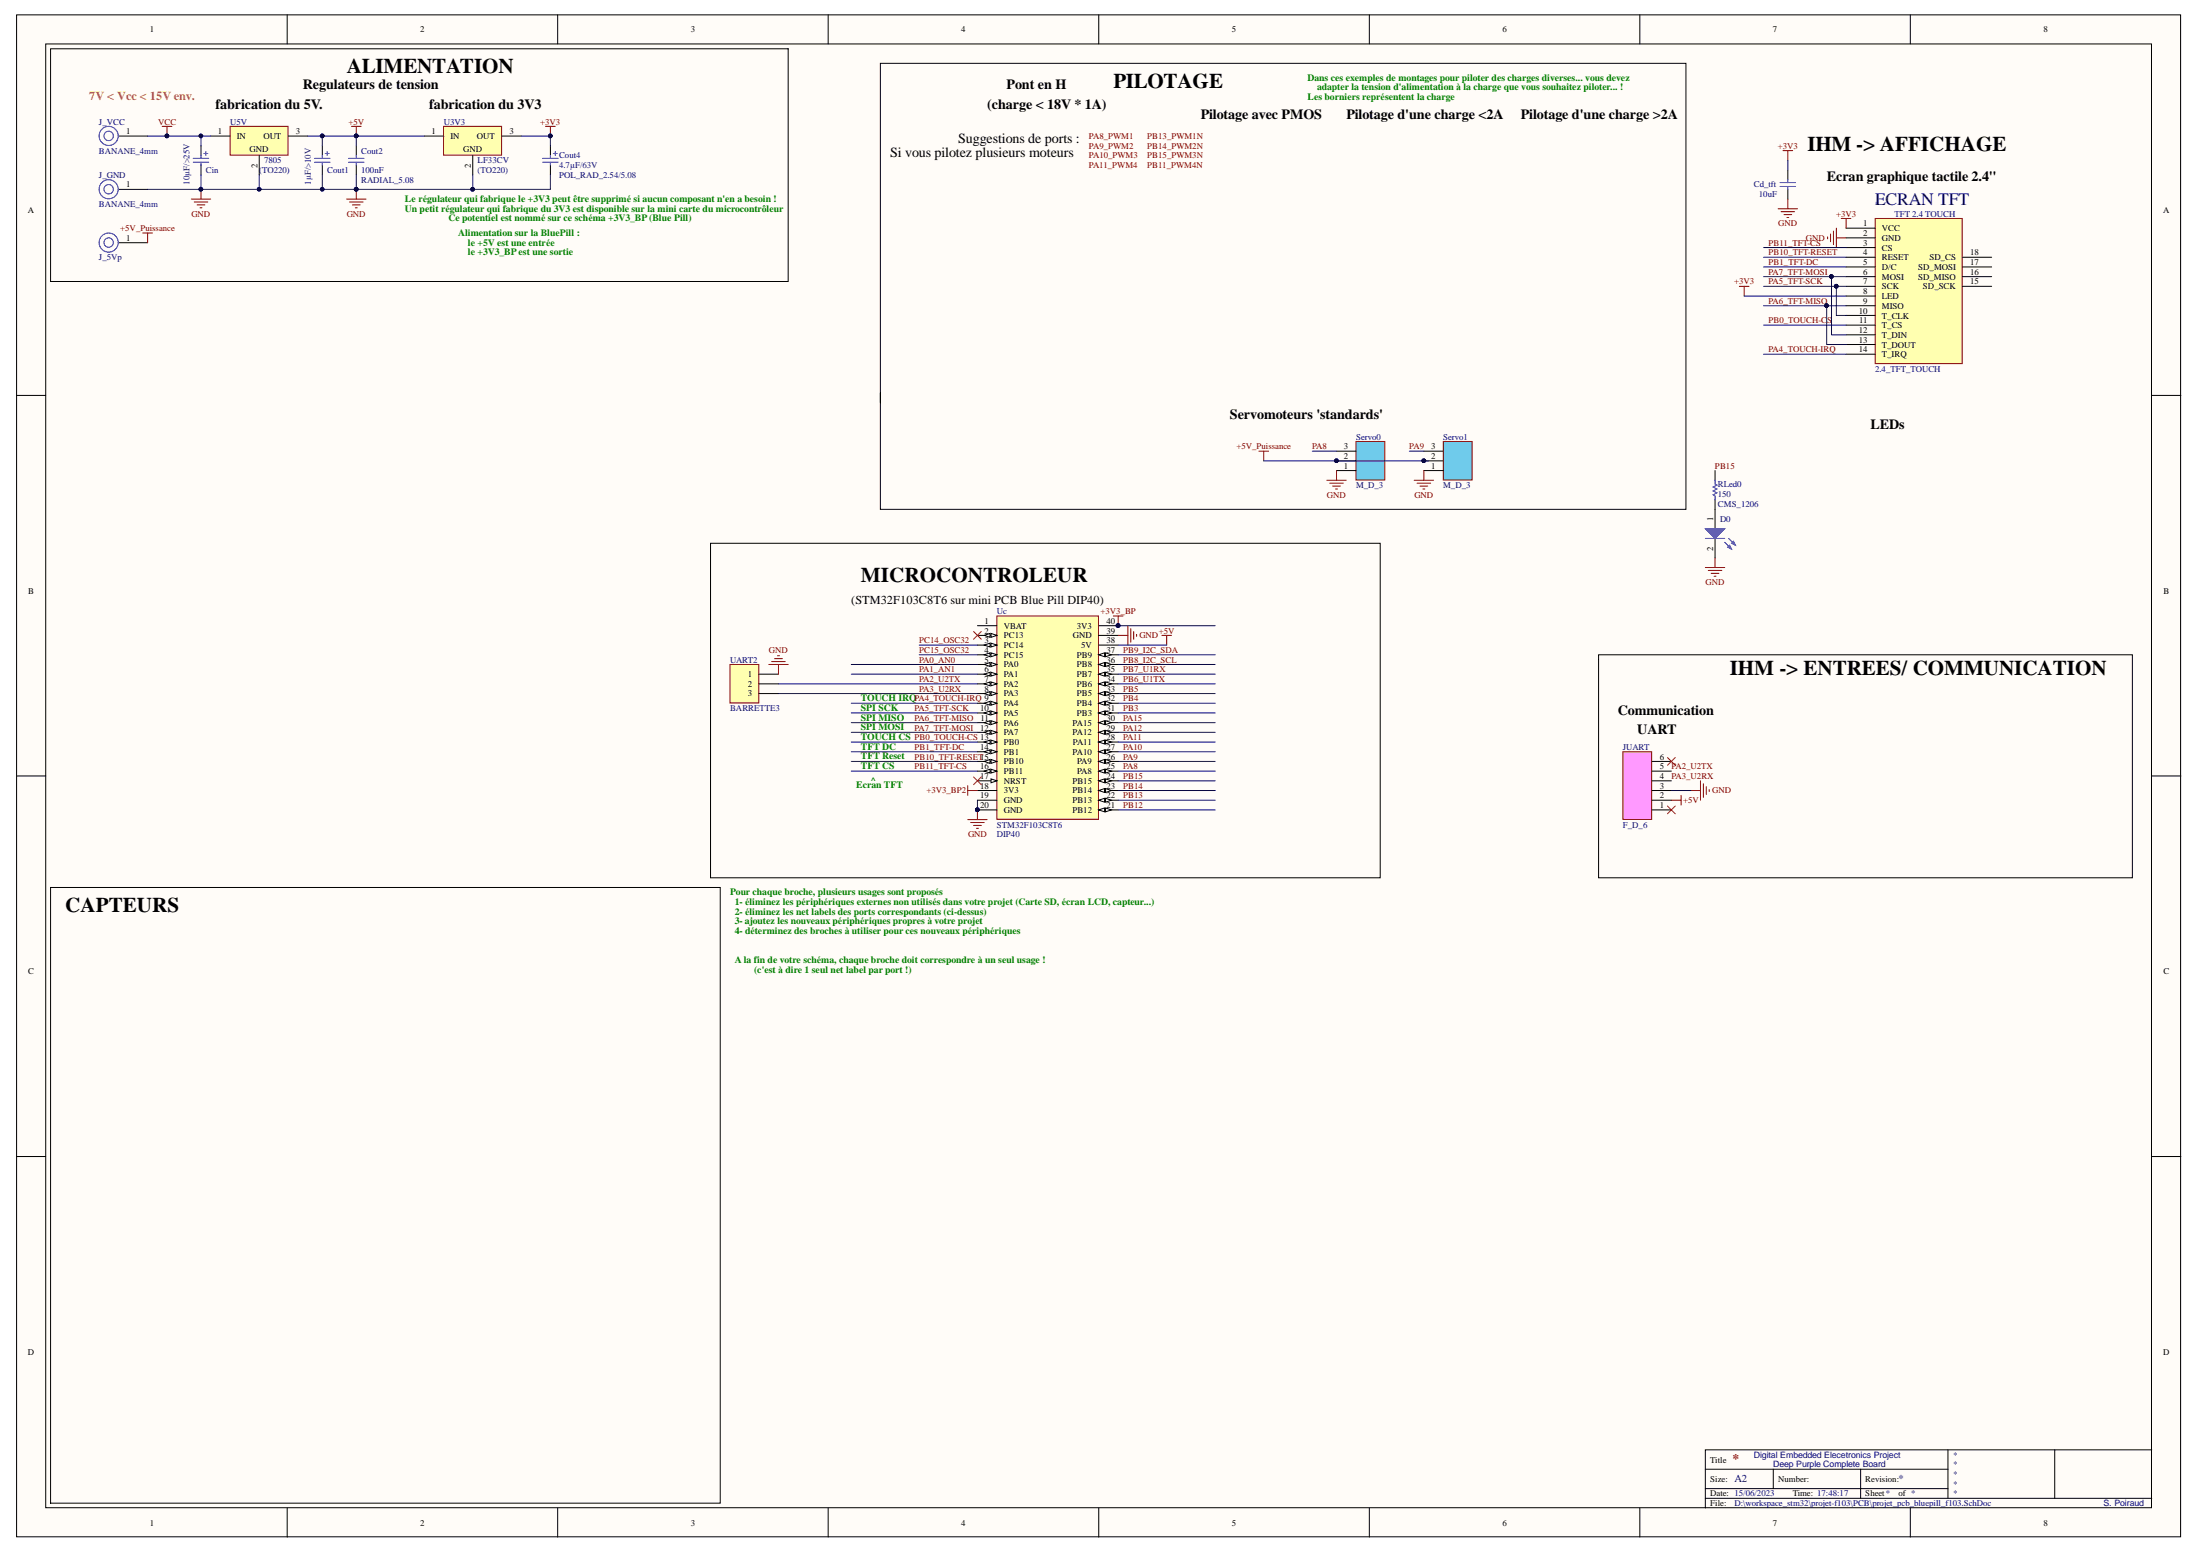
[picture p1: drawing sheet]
<svg xmlns="http://www.w3.org/2000/svg" width="297mm" height="210mm" viewBox="0 0 297 210" stroke-linecap="round" stroke-linejoin="round" font-family="sans-serif">
<g fill="#fffcf8" stroke="#000" stroke-width=".14">
<path d="M2.2 2h292.2v205.4h-292.2z"/>
<path d="M6.2 5.9h284.3v197.6h-284.3z"/>
</g>
<g fill="none" stroke="#000" stroke-width=".14">
<path d="M27.1 19.7v1.3M38.8 2v3.9M75.3 2v3.9M111.8 2v3.9M148.4 2v3.9M184.9 2v3.9M221.4 2v3.9M257.9 2v3.9M27.1 22.3v1.3M2.2 53.4h4M290.5 53.4h4M2.2 104.7h4"/>
<path d="M290.5 104.7h4M2.2 156.1h4M290.5 156.1h4M230.3 198.3h32.7M239.4 198.3v2.6M251.2 198.3v4M263 195.7v6.6M277.4 195.7h-47.1v7.9M290.5 195.7h-13.1v6.6M38.8 203.6v3.9M75.3 203.6v3.9M111.8 203.6v3.9"/>
<path d="M148.4 203.6v3.9M184.9 203.6v3.9M221.4 203.6v3.9M230.3 202.3h60.2M230.3 200.9h32.7M257.9 203.6v3.9"/>
</g>
<path d="M21.9 17.1h1.3M22.6 17.1v1.3M47.4 17.1h1.4M48.1 17.1v1.3M73.7 17.1h1.3M74.3 17.1v1.3M25.8 26.9h2.6M26.2 27.3h1.9M26.6 27.7h1.1M27 28.1h.3M27.1 25.6v1.3" fill="none" stroke="#800000" stroke-width=".14"/>
<g fill="#000080" stroke="#000080" stroke-width=".14">
<circle cx="27.1" cy="25.5" r=".24"/>
<circle cx="48.1" cy="18.3" r=".24"/>
<circle cx="22.5" cy="18.3" r=".24"/>
<circle cx="74.3" cy="18.3" r=".24"/>
</g>
<path d="M26.1 21.4h2.1M26.1 21.9h2.1M27.1 21v.4M27.1 21.9v.4M27.5 20.7h.6M27.8 20.5v.5" fill="none" stroke="#00f" stroke-width=".14"/>
<path d="M31.1 17.1h7.8v3.8h-7.8z" fill="#ffffb0" stroke="#800000" stroke-width=".14"/>
<path d="M28.4 18.4h2.7M38.9 18.4h2.7M43.5 19.7v1.3M48.1 19.7v1.3M35 21v2.6M43.5 22.3v1.3M48.1 22.3v1.3" fill="none" stroke="#000" stroke-width=".14"/>
<path d="M42.5 21.4h2.1M42.5 21.9h2.1M43.5 21v.4M43.5 21.9v.4M43.9 20.7h.5M44.2 20.5v.5M47.1 21.4h2.1M47.1 21.9h2.1M48.1 21v.4M48.1 21.9v.4" fill="none" stroke="#00f" stroke-width=".14"/>
<path d="M59.9 17.1h7.8v3.8h-7.8z" fill="#ffffb0" stroke="#800000" stroke-width=".14"/>
<path d="M16 18.4h3.9M57.3 18.4h2.6M67.8 18.4h2.6M74.3 19.7v1.3M16 25.6h3.9M63.8 21v2.6M74.3 22.3v1.3" fill="none" stroke="#000" stroke-width=".14"/>
<g fill="none" stroke="#00f" stroke-width=".14">
<path d="M73.3 21.4h2.1M73.3 21.9h2.1M74.3 21v.4M74.3 21.9v.4M74.7 20.7h.5M75 20.5v.5"/>
<circle cx="14.7" cy="18.3" r=".64"/>
<circle cx="14.7" cy="18.3" r="1.29"/>
<circle cx="14.7" cy="25.5" r=".64"/>
<circle cx="14.7" cy="25.5" r="1.29"/>
</g>
<path d="M219.1 101.5h3.9v9.1h-3.9z" fill="#f9f" stroke="#800000" stroke-width=".14"/>
<path d="M223 109.3h2.7M223 108h2.7M223 106.7h2.7M223 105.4h2.7M223 104.1h2.7M223 102.8h2.7" fill="none" stroke="#000" stroke-width=".14"/>
<path d="M134.6 83.2h13.7v27.4h-13.7z" fill="#ffffb0" stroke="#800000" stroke-width=".14"/>
<path d="M132 84.5h2.6M132 85.8h2.6M132 87.1h2.6M132 88.4h2.6M132 89.7h2.6M132 91h2.6M132 92.3h2.6M132 93.6h2.6M132 94.9h2.6M132 96.2h2.6" fill="none" stroke="#000" stroke-width=".14"/>
<path d="M133.8 96l.8 .2-.8 .3z" fill="#fffcf8"/>
<path d="M133.8 96l.8 .2-.8 .3z" fill="none" stroke="#000" stroke-width=".14"/>
<path d="M132.9 96.2l.8-.2v.5z" fill="#fffcf8"/>
<path d="M132 97.5h2.6M132.9 96.2l.8-.2v.5z" fill="none" stroke="#000" stroke-width=".14"/>
<path d="M133.8 97.3l.8 .2-.8 .3z" fill="#fffcf8"/>
<path d="M133.8 97.3l.8 .2-.8 .3z" fill="none" stroke="#000" stroke-width=".14"/>
<path d="M132.9 97.5l.8-.2v.5z" fill="#fffcf8"/>
<path d="M132 98.9h2.6M132.9 97.5l.8-.2v.5z" fill="none" stroke="#000" stroke-width=".14"/>
<path d="M133.8 98.6l.8 .3-.8 .2z" fill="#fffcf8"/>
<path d="M133.8 98.6l.8 .3-.8 .2z" fill="none" stroke="#000" stroke-width=".14"/>
<path d="M132.9 98.9l.8-.3v.5z" fill="#fffcf8"/>
<path d="M132.9 98.9l.8-.3v.5zM132 100.2h2.6" fill="none" stroke="#000" stroke-width=".14"/>
<path d="M133.8 99.9l.8 .3-.8 .2z" fill="#fffcf8"/>
<path d="M133.8 99.9l.8 .3-.8 .2z" fill="none" stroke="#000" stroke-width=".14"/>
<path d="M132.9 100.2l.8-.3v.5z" fill="#fffcf8"/>
<path d="M132 101.5h2.6M132.9 100.2l.8-.3v.5z" fill="none" stroke="#000" stroke-width=".14"/>
<path d="M133.8 101.2l.8 .3-.8 .2z" fill="#fffcf8"/>
<path d="M133.8 101.2l.8 .3-.8 .2z" fill="none" stroke="#000" stroke-width=".14"/>
<path d="M132.9 101.5l.8-.3v.5z" fill="#fffcf8"/>
<path d="M132 102.8h2.6M132.9 101.5l.8-.3v.5z" fill="none" stroke="#000" stroke-width=".14"/>
<path d="M133.8 102.5l.8 .3-.8 .2z" fill="#fffcf8"/>
<path d="M133.8 102.5l.8 .3-.8 .2z" fill="none" stroke="#000" stroke-width=".14"/>
<path d="M132.9 102.8l.8-.3v.5z" fill="#fffcf8"/>
<path d="M132 104.1h2.6M132.9 102.8l.8-.3v.5z" fill="none" stroke="#000" stroke-width=".14"/>
<path d="M133.8 103.8l.8 .3-.8 .3z" fill="#fffcf8"/>
<path d="M133.8 103.8l.8 .3-.8 .3z" fill="none" stroke="#000" stroke-width=".14"/>
<path d="M132.9 104.1l.8-.3v.6z" fill="#fffcf8"/>
<path d="M132 105.4h2.6M132.9 104.1l.8-.3v.6z" fill="none" stroke="#000" stroke-width=".14"/>
<path d="M133.8 105.1l.8 .3-.8 .3z" fill="#fffcf8"/>
<path d="M132 106.7h2.6M132 108h2.6M132 109.3h2.6M133.8 105.1l.8 .3-.8 .3zM148.4 109.3h2.6" fill="none" stroke="#000" stroke-width=".14"/>
<circle cx="132" cy="109.3" r=".24" fill="#000080" stroke="#000080" stroke-width=".14"/>
<path d="M148.4 109.3l.7-.2v.5z" fill="#fffcf8"/>
<path d="M148.4 109.3l.7-.2v.5z" fill="none" stroke="#000" stroke-width=".14"/>
<path d="M149.3 109.1l.8 .2-.8 .3z" fill="#fffcf8"/>
<path d="M148.4 108h2.6M149.3 109.1l.8 .2-.8 .3z" fill="none" stroke="#000" stroke-width=".14"/>
<path d="M148.4 108l.7-.2v.5z" fill="#fffcf8"/>
<path d="M148.4 108l.7-.2v.5z" fill="none" stroke="#000" stroke-width=".14"/>
<path d="M149.3 107.8l.8 .2-.8 .3z" fill="#fffcf8"/>
<path d="M148.4 106.7h2.6M149.3 107.8l.8 .2-.8 .3z" fill="none" stroke="#000" stroke-width=".14"/>
<path d="M148.4 106.7l.7-.3v.6z" fill="#fffcf8"/>
<path d="M148.4 106.7l.7-.3v.6z" fill="none" stroke="#000" stroke-width=".14"/>
<path d="M149.3 106.4l.8 .3-.8 .3z" fill="#fffcf8"/>
<path d="M148.4 105.4h2.6M149.3 106.4l.8 .3-.8 .3z" fill="none" stroke="#000" stroke-width=".14"/>
<path d="M148.4 105.4l.7-.3v.6z" fill="#fffcf8"/>
<path d="M148.4 105.4l.7-.3v.6z" fill="none" stroke="#000" stroke-width=".14"/>
<path d="M149.3 105.1l.8 .3-.8 .3z" fill="#fffcf8"/>
<path d="M148.4 104.1h2.6M149.3 105.1l.8 .3-.8 .3z" fill="none" stroke="#000" stroke-width=".14"/>
<path d="M148.4 104.1l.7-.3v.6z" fill="#fffcf8"/>
<path d="M148.4 104.1l.7-.3v.6z" fill="none" stroke="#000" stroke-width=".14"/>
<path d="M149.3 103.8l.8 .3-.8 .3z" fill="#fffcf8"/>
<path d="M148.4 102.8h2.6M149.3 103.8l.8 .3-.8 .3z" fill="none" stroke="#000" stroke-width=".14"/>
<path d="M148.4 102.8l.7-.3v.5z" fill="#fffcf8"/>
<path d="M148.4 102.8l.7-.3v.5z" fill="none" stroke="#000" stroke-width=".14"/>
<path d="M149.3 102.5l.8 .3-.8 .2z" fill="#fffcf8"/>
<path d="M148.4 101.5h2.6M149.3 102.5l.8 .3-.8 .2z" fill="none" stroke="#000" stroke-width=".14"/>
<path d="M148.4 101.5l.7-.3v.5z" fill="#fffcf8"/>
<path d="M148.4 101.5l.7-.3v.5z" fill="none" stroke="#000" stroke-width=".14"/>
<path d="M149.3 101.2l.8 .3-.8 .2z" fill="#fffcf8"/>
<path d="M148.4 100.2h2.6M149.3 101.2l.8 .3-.8 .2z" fill="none" stroke="#000" stroke-width=".14"/>
<path d="M148.4 100.2l.7-.3v.5z" fill="#fffcf8"/>
<path d="M148.4 100.2l.7-.3v.5z" fill="none" stroke="#000" stroke-width=".14"/>
<path d="M149.3 99.9l.8 .3-.8 .2z" fill="#fffcf8"/>
<path d="M148.4 98.9h2.6M149.3 99.9l.8 .3-.8 .2z" fill="none" stroke="#000" stroke-width=".14"/>
<path d="M148.4 98.9l.7-.3v.5z" fill="#fffcf8"/>
<path d="M148.4 98.9l.7-.3v.5z" fill="none" stroke="#000" stroke-width=".14"/>
<path d="M149.3 98.6l.8 .3-.8 .2z" fill="#fffcf8"/>
<path d="M148.4 97.5h2.6M149.3 98.6l.8 .3-.8 .2z" fill="none" stroke="#000" stroke-width=".14"/>
<path d="M148.4 97.5l.7-.2v.5z" fill="#fffcf8"/>
<path d="M148.4 97.5l.7-.2v.5z" fill="none" stroke="#000" stroke-width=".14"/>
<path d="M149.3 97.3l.8 .2-.8 .3z" fill="#fffcf8"/>
<path d="M148.4 96.2h2.6M149.3 97.3l.8 .2-.8 .3z" fill="none" stroke="#000" stroke-width=".14"/>
<path d="M148.4 96.2l.7-.2v.5z" fill="#fffcf8"/>
<path d="M148.4 96.2l.7-.2v.5z" fill="none" stroke="#000" stroke-width=".14"/>
<path d="M149.3 96l.8 .2-.8 .3z" fill="#fffcf8"/>
<path d="M148.4 94.9h2.6M149.3 96l.8 .2-.8 .3z" fill="none" stroke="#000" stroke-width=".14"/>
<path d="M148.4 94.9l.7-.2v.5z" fill="#fffcf8"/>
<path d="M148.4 94.9l.7-.2v.5z" fill="none" stroke="#000" stroke-width=".14"/>
<path d="M149.3 94.7l.8 .2-.8 .3z" fill="#fffcf8"/>
<path d="M148.4 93.6h2.6M149.3 94.7l.8 .2-.8 .3z" fill="none" stroke="#000" stroke-width=".14"/>
<path d="M148.4 93.6l.7-.2v.5z" fill="#fffcf8"/>
<path d="M148.4 93.6l.7-.2v.5z" fill="none" stroke="#000" stroke-width=".14"/>
<path d="M149.3 93.4l.8 .2-.8 .3z" fill="#fffcf8"/>
<path d="M148.4 92.3h2.6M149.3 93.4l.8 .2-.8 .3z" fill="none" stroke="#000" stroke-width=".14"/>
<path d="M148.4 92.3l.7-.2v.5z" fill="#fffcf8"/>
<path d="M148.4 92.3l.7-.2v.5z" fill="none" stroke="#000" stroke-width=".14"/>
<path d="M149.3 92.1l.8 .2-.8 .3z" fill="#fffcf8"/>
<path d="M148.4 91h2.6M149.3 92.1l.8 .2-.8 .3z" fill="none" stroke="#000" stroke-width=".14"/>
<path d="M148.4 91l.7-.3v.6z" fill="#fffcf8"/>
<path d="M148.4 91l.7-.3v.6z" fill="none" stroke="#000" stroke-width=".14"/>
<path d="M149.3 90.7l.8 .3-.8 .3z" fill="#fffcf8"/>
<path d="M148.4 89.7h2.6M149.3 90.7l.8 .3-.8 .3z" fill="none" stroke="#000" stroke-width=".14"/>
<path d="M148.4 89.7l.7-.3v.6z" fill="#fffcf8"/>
<path d="M148.4 89.7l.7-.3v.6z" fill="none" stroke="#000" stroke-width=".14"/>
<path d="M149.3 89.4l.8 .3-.8 .3z" fill="#fffcf8"/>
<path d="M148.4 88.4h2.6M149.3 89.4l.8 .3-.8 .3z" fill="none" stroke="#000" stroke-width=".14"/>
<path d="M148.4 88.4l.7-.3v.5z" fill="#fffcf8"/>
<path d="M148.4 88.4l.7-.3v.5z" fill="none" stroke="#000" stroke-width=".14"/>
<path d="M149.3 88.1l.8 .3-.8 .2z" fill="#fffcf8"/>
<path d="M241.4 22.9v1.4M241.4 25.6v1.3M148.4 87.1h2.6M148.4 85.8h2.6M148.4 84.5h2.6M149.3 88.1l.8 .3-.8 .2z" fill="none" stroke="#000" stroke-width=".14"/>
<g fill="#000080" stroke="#000080" stroke-width=".14">
<circle cx="151" cy="84.4" r=".24"/>
<circle cx="132" cy="109.3" r=".24"/>
</g>
<g fill="none" stroke="#800000" stroke-width=".14">
<path d="M240.1 28.2h2.6M240.5 28.6h1.8M240.9 29h1M241.3 29.4h.2M241.4 26.9v1.3M151 85.8h1.3M152.3 84.5v2.6M152.7 84.9v1.8M153.1 85.2v1.1M153.5 85.6v.3M130.7 110.6h2.6M131.1 111h1.8"/>
<path d="M131.4 111.4h1.1M131.8 111.8h.3M132 109.3v1.3"/>
</g>
<path d="M240.3 25.2h2.1M240.3 24.6h2.1M241.4 24.3v.3M241.4 25.2v.4" fill="none" stroke="#00f" stroke-width=".14"/>
<path d="M253.2 29.5h11.7v19.6h-11.7z" fill="#ffffb0" stroke="#800000" stroke-width=".14"/>
<g fill="none" stroke="#000" stroke-width=".14">
<path d="M6.8 6.6h99.6v31.4h-99.6zM249.3 30.8h3.9M249.3 32.1h3.9M249.3 33.4h3.9M249.3 34.7h3.9M249.3 36h3.9M249.3 37.3h3.9M249.3 38.7h3.9M249.3 40h3.9M265 34.7h3.9M265 36h3.9M265 37.3h3.9"/>
<path d="M265 38.7h3.9M118.9 53v15.8h108.7v-60.2h-108.7v45.8M249.3 41.3h3.9M249.3 42.6h3.9M249.3 43.9h3.9M249.3 45.2h3.9M249.3 46.5h3.9M249.3 47.8h3.9M95.9 73.3h90.5v45.2h-90.5zM215.8 88.4h72.1v30.1h-72.1zM6.8 119.8h90.4v83.1h-90.4z"/>
</g>
<g fill="none" stroke="#800000" stroke-width=".14">
<path d="M46.8 26.9h2.6M47.2 27.3h1.8M47.6 27.7h1M48 28.1h.2M48.1 25.6v1.3M234.8 38.7h1.3M235.5 38.7v1.3M240.7 20.3h1.3M241.4 20.3v1.3M246.8 32v.2M247.2 31.6v1M247.5 31.2v1.8"/>
<path d="M247.9 30.8v2.6M247.9 32.1h1.4M248.6 29.5h1.3M249.3 29.5v1.3M156.9 85.8h1.3M157.5 85.8v1.3M225.7 108h1.3M227 107.4v1.3M228.3 106.7h1.3M229.6 105.4v2.6M230 105.8v1.8M230.4 106.2v1"/>
<path d="M230.8 106.6v.2"/>
</g>
<path d="M131.4 85.2l1.1 1.1M132.5 85.2l-1.1 1.1M131.4 104.9l1.1 1M132.5 104.9l-1.1 1M225.1 108.8l1.1 1.1M225.1 102.3l1.1 1M226.2 108.8l-1.1 1.1M226.2 102.3l-1.1 1" fill="none" stroke="#f00" stroke-width=".14"/>
<circle cx="48.1" cy="25.5" r=".24" fill="#000080" stroke="#000080" stroke-width=".14"/>
<path d="M183.1 59.6h3.9v5.2h-3.9z" fill="#6cf" stroke="#800000" stroke-width=".14"/>
<path d="M180.5 63.5h2.6M180.5 62.2h2.6M180.5 60.9h2.6M231.6 68.8v2.6M231.6 72.7v2.6" fill="none" stroke="#000" stroke-width=".14"/>
<circle cx="180.4" cy="62.2" r=".24" fill="#000080" stroke="#000080" stroke-width=".14"/>
<path d="M179.1 64.8h2.7M179.5 65.2h1.9M179.9 65.6h1.1M180.3 66h.3M180.5 63.5v1.3M230.3 76.6h2.6M230.6 77h1.9M231 77.4h1.1M231.4 77.8h.3M231.6 75.3v1.3M130.7 106.1v1.3M130.7 106.7h1.3" fill="none" stroke="#800000" stroke-width=".14"/>
<path d="M230.3 71.4h2.6l-1.3 1.3z" fill="#00f"/>
<path d="M230.3 71.4h2.6l-1.3 1.3zM232.9 73.2l.9 .9M233.4 72.7l.9 .9" fill="none" stroke="#00f" stroke-width=".14"/>
<path d="M233.3 73.9l.2-.3 .3 .5z" fill="#00f"/>
<path d="M233.3 73.9l.2-.3 .3 .5z" fill="none" stroke="#00f" stroke-width=".14"/>
<path d="M233.8 73.3l.3-.2 .2 .5z" fill="#00f"/>
<path d="M230.3 72.7h2.6M231.6 64.8v.6l.2 .1-.5 .2 .5 .3-.5 .3 .5 .2-.5 .3 .3 .1v.5M233.8 73.3l.3-.2 .2 .5z" fill="none" stroke="#00f" stroke-width=".14"/>
<path d="M231.6 63.5v1.3M231.6 67.4v1.4" fill="none" stroke="#000" stroke-width=".14"/>
<path d="M98.6 89.7h3.8v5.2h-3.8z" fill="#ffffb0" stroke="#800000" stroke-width=".14"/>
<path d="M16 32.8h3.9M102.5 91h2.6M102.5 92.3h2.6M102.5 93.6h2.6" fill="none" stroke="#000" stroke-width=".14"/>
<path d="M19.3 31.5h1.3M19.9 31.5v1.3M170 60.9h1.3M170.6 60.9v1.3M103.8 89.7h2.6M104.2 89.3h1.8M104.6 88.9h1M105 88.5h.2M105.1 89.7v1.3" fill="none" stroke="#800000" stroke-width=".14"/>
<g fill="none" stroke="#00f" stroke-width=".14">
<circle cx="14.7" cy="32.7" r=".64"/>
<circle cx="14.7" cy="32.7" r="1.29"/>
</g>
<path d="M194.9 59.6h3.9v5.2h-3.9z" fill="#6cf" stroke="#800000" stroke-width=".14"/>
<path d="M192.2 63.5h2.7M192.2 62.2h2.7M192.2 60.9h2.7" fill="none" stroke="#000" stroke-width=".14"/>
<g fill="#000080" stroke="#000080" stroke-width=".14">
<circle cx="192.2" cy="62.2" r=".24"/>
<circle cx="151" cy="84.4" r=".24"/>
<circle cx="27.1" cy="18.3" r=".24"/>
<circle cx="27.1" cy="25.5" r=".24"/>
<circle cx="35" cy="25.5" r=".24"/>
<circle cx="43.5" cy="25.5" r=".24"/>
<circle cx="22.5" cy="18.3" r=".24"/>
<circle cx="48.1" cy="18.3" r=".24"/>
<circle cx="74.3" cy="18.3" r=".24"/>
<circle cx="43.5" cy="18.3" r=".24"/>
<circle cx="132" cy="109.3" r=".24"/>
<circle cx="247.9" cy="38.6" r=".24"/>
<circle cx="247.3" cy="37.3" r=".24"/>
<circle cx="246.6" cy="41.3" r=".24"/>
<circle cx="48.1" cy="25.5" r=".24"/>
<circle cx="63.8" cy="25.5" r=".24"/>
<circle cx="180.4" cy="62.2" r=".24"/>
</g>
<path d="M190.9 64.8h2.7M191.3 65.2h1.9M191.7 65.6h1.1M192.1 66h.3M192.2 63.5v1.3M150.3 83.2h1.3M151 83.2v1.3" fill="none" stroke="#800000" stroke-width=".14"/>
<g fill="none" stroke="#000080" stroke-width=".14">
<path d="M19.9 18.4h8.5M27.1 18.4v1.3M41.6 18.4h15.7M43.5 18.4v1.3M48.1 18.4v1.3M70.4 18.4h3.9v1.3M19.9 25.6h28.2M27.1 23.6v2M35 23.6v2M43.5 23.6v2M48.1 23.6v2M48.1 25.6h15.7"/>
<path d="M63.8 23.6v2M74.3 23.6v2h-10.5M235.5 40h13.8M238.1 33.4h11.2M238.1 34.7h11.2M238.1 36h11.2M238.1 37.3h11.2M238.1 38.7h11.2M241.4 21.6v1.3M247.3 37.3v7.9h2M247.9 38.7v3.9h1.4M238.1 41.3h11.2"/>
<path d="M238.1 43.9h11.2M238.1 47.8h11.2M246.6 41.3v5.2h2.7M170.6 62.2h22.3M177.2 60.9h3.3M190.3 60.9h1.9M105.1 92.3h26.9M105.1 93.6h26.9M114.9 97.5h17.1M114.9 89.7h17.1M114.9 96.2h17.1M114.9 91h17.1"/>
<path d="M114.9 98.9h17.1M114.9 94.9h17.1M124.1 87.1h7.9M124.1 88.4h7.9M151 87.1h6.5M151 88.4h13.1M151 97.5h13.1M151 89.7h13.1M151 96.2h13.1M151 91h13.1M151 92.3h13.1M151 98.9h13.1"/>
<path d="M151 93.6h13.1M151 94.9h13.1M151 84.5h13.1M114.9 100.2h17.1M114.9 101.5h17.1M114.9 102.8h17.1M114.9 104.1h17.1M132 108v1.3M151 100.2h13.1M151 101.5h13.1M151 102.8h13.1M151 104.1h13.1"/>
<path d="M151 105.4h13.1M151 106.7h13.1M151 108h13.1M151 109.3h13.1M225.7 106.7h2.6"/>
</g>
<g font-size="2.8">
<text x="46.8" y="9.9">ALIMENTATION</text>
<text x="150.3" y="11.9">PILOTAGE</text>
<text x="244" y="20.4">IHM -&gt; AFFICHAGE</text>
<text x="116.2" y="78.6">MICROCONTROLEUR</text>
<text x="233.5" y="91.1">IHM -&gt; ENTREES/ COMMUNICATION</text>
<text x="8.8" y="123.1">CAPTEURS</text>
</g>
<text font-size="2.4" fill="#000080" x="253.2" y="27.7">ECRAN TFT</text>
<g font-size="1.9">
<text x="29.1" y="14.7">fabrication du 5V.</text>
<text x="40.9" y="12.1">Regulateurs de tension</text>
<text x="57.9" y="14.7">fabrication du 3V3</text>
<text x="133.3" y="14.7">(charge &lt; 18V * 1A)</text>
<text x="135.9" y="12.1">Pont en H</text>
<text x="162.1" y="16">Pilotage avec PMOS</text>
<text x="181.8" y="16">Pilotage d'une charge &lt;2A</text>
<text x="205.3" y="16">Pilotage d'une charge &gt;2A</text>
<text x="120.2" y="21.2">Si vous pilotez plusieurs moteurs</text>
<text x="129.4" y="19.3">Suggestions de ports :</text>
<text x="246.7" y="24.5">Ecran graphique tactile 2.4&quot;</text>
<text x="166.1" y="56.6">Servomoteurs 'standards'</text>
<text x="252.5" y="57.9">LEDs</text>
<text x="218.4" y="96.5">Communication</text>
<text x="221.1" y="99.1">UART</text>
</g>
<text font-size="1.8" fill="#800000" x="233.9" y="197.4">*</text>
<text font-size="1.6" fill="#fd8300" x="12.1" y="13.4">7V &lt; Vcc &lt; 15V env.</text>
<text font-size="1.6" x="114.9" y="81.5">(STM32F103C8T6 sur mini PCB Blue Pill DIP40)</text>
<g font-size="1.4" fill="#000080">
<text x="234.2" y="200.1">A2</text>
<text x="256.3" y="200.1">*</text>
</g>
<g font-size="1.3" fill="#008000">
<text x="176.5" y="10.9">Dans ces exemples de montages pour piloter des charges diverses... vous devez</text>
<text x="176.5" y="13.5">Les borniers représentent la charge</text>
<text x="177.9" y="12.2">adapter la tension d'alimentation à la charge que vous souhaitez piloter... !</text>
<text x="54.7" y="27.2">Le régulateur qui fabrique le +3V3 peut être supprimé si aucun composant n'en a besoin !</text>
<text x="54.7" y="28.6">Un petit régulateur qui fabrique du 3V3 est disponible sur la mini carte du microcontrôleur</text>
<text x="60.6" y="29.9">Ce potentiel est nommé sur ce schéma +3V3_BP (Blue Pill)</text>
<text x="61.9" y="31.8">Alimentation sur la BluePill :</text>
<text x="63.2" y="34.5">le +3V3_BP est une sortie</text>
<text x="63.2" y="33.2">le +5V est une entrée</text>
<text x="116.2" y="96">SPI SCK</text>
<text x="116.2" y="94.6">TOUCH IRQPA4_TOUCH-IRQ 9</text>
<text x="116.2" y="97.3">SPI MISO</text>
<text x="116.2" y="98.6">SPI MOSI</text>
<text x="116.2" y="99.9">TOUCH CS PB0_TOUCH-CS 13</text>
<text x="116.2" y="101.2">TFT DC</text>
<text x="115.6" y="106.4">Ecran TFT</text>
<text x="116.2" y="102.5">TFT Reset</text>
<text x="116.2" y="103.8">TFT CS</text>
<text x="117.6" y="105.8">^</text>
<text x="98.6" y="120.8">Pour chaque broche, plusieurs usages sont proposés</text>
<text x="99.2" y="122.1">1- éliminez les périphériques externes non utilisés dans votre projet (Carte SD, écran LCD, capteur...)</text>
<text x="99.2" y="123.4">2- éliminez les net labels des ports correspondants (ci-dessus)</text>
<text x="99.2" y="124.8">3- ajoutez les nouveaux périphériques propres à votre projet</text>
<text x="99.2" y="126.1">4- déterminez des broches à utiliser pour ces nouveaux périphériques</text>
<text x="99.2" y="130">A la fin de votre schéma, chaque broche doit correspondre à un seul usage !</text>
<text x="101.8" y="131.3">(c'est à dire 1 seul net label par port !)</text>
</g>
<g font-size="1.2">
<text x="20.2" y="4.4">1</text>
<text x="56.7" y="4.4">2</text>
<text x="93.3" y="4.4">3</text>
<text x="129.8" y="4.4">4</text>
<text x="166.3" y="4.4">5</text>
<text x="202.8" y="4.4">6</text>
<text x="239.4" y="4.4">7</text>
<text x="275.9" y="4.4">8</text>
<text x="17" y="18.1">1</text>
<text x="29.4" y="18.1">1</text>
<text x="32" y="18.8">IN</text>
<text x="33.7" y="20.5">GND</text>
<text x="34.8" y="22.6" transform="rotate(-90 34.8 22.6)">2</text>
<text x="35.6" y="18.8">OUT</text>
<text x="40" y="18.1">3</text>
<text x="58.3" y="18.1">1</text>
<text x="60.8" y="18.8">IN</text>
<text x="62.5" y="20.5">GND</text>
<text x="63.6" y="22.6" transform="rotate(-90 63.6 22.6)">2</text>
<text x="64.4" y="18.8">OUT</text>
<text x="68.8" y="18.1">3</text>
<text x="3.8" y="28.8">A</text>
<text x="17" y="25.3">1</text>
<text x="292.1" y="28.8">A</text>
<text x="17" y="32.5">1</text>
<text x="251.6" y="30.5">1</text>
<text x="251.6" y="31.8">2</text>
<text x="251.6" y="33.2">3</text>
<text x="251.6" y="34.5">4</text>
<text x="251.6" y="35.8">5</text>
<text x="254.1" y="31.2">VCC</text>
<text x="254.1" y="32.5">GND</text>
<text x="254.1" y="33.8">CS</text>
<text x="254.1" y="35.1">RESET</text>
<text x="260.5" y="35.1">SD_CS</text>
<text x="266" y="34.5">18</text>
<text x="266" y="35.8">17</text>
<text x="251.6" y="37.1">6</text>
<text x="251.6" y="38.4">7</text>
<text x="251.6" y="39.7">8</text>
<text x="251.6" y="41">9</text>
<text x="254.1" y="36.4">D/C</text>
<text x="254.1" y="37.8">MOSI</text>
<text x="254.1" y="39.1">SCK</text>
<text x="254.1" y="40.4">LED</text>
<text x="254.1" y="41.7">MISO</text>
<text x="259" y="36.4">SD_MOSI</text>
<text x="259" y="37.8">SD_MISO</text>
<text x="259.6" y="39.1">SD_SCK</text>
<text x="266" y="37.1">16</text>
<text x="266" y="38.4">15</text>
<text x="251" y="42.3">10</text>
<text x="251" y="44.9">12</text>
<text x="251" y="46.2">13</text>
<text x="251" y="47.6">14</text>
<text x="251" y="43.6">11</text>
<text x="254.1" y="43">T_CLK</text>
<text x="254.1" y="44.3">T_CS</text>
<text x="254.1" y="45.6">T_DIN</text>
<text x="254.1" y="46.9">T_DOUT</text>
<text x="254.1" y="48.2">T_IRQ</text>
<text x="181.4" y="63.3">1</text>
<text x="181.4" y="62">2</text>
<text x="181.4" y="60.6">3</text>
<text x="193.2" y="63.3">1</text>
<text x="193.2" y="62">2</text>
<text x="193.2" y="60.6">3</text>
<text x="231.3" y="70.3" transform="rotate(-90 231.3 70.3)">1</text>
<text x="231.3" y="74.3" transform="rotate(-90 231.3 74.3)">2</text>
<text x="3.8" y="80.1">B</text>
<text x="292.1" y="80.1">B</text>
<text x="132.9" y="84.2">1</text>
<text x="132.9" y="85.5">2</text>
<text x="132.9" y="86.8">3</text>
<text x="132.9" y="88.1">4</text>
<text x="132.9" y="89.4">5</text>
<text x="135.5" y="84.8">VBAT</text>
<text x="135.5" y="86.2">PC13</text>
<text x="135.5" y="87.5">PC14</text>
<text x="135.5" y="88.8">PC15</text>
<text x="144.9" y="86.2">GND</text>
<text x="145.4" y="88.8">PB9</text>
<text x="145.4" y="84.8">3V3</text>
<text x="146" y="87.5">5V</text>
<text x="149.4" y="89.4">36</text>
<text x="149.4" y="88.1">37</text>
<text x="149.4" y="86.8">38</text>
<text x="149.4" y="85.5">39</text>
<text x="149.4" y="84.2">40</text>
<text x="101" y="91.4">1</text>
<text x="101" y="92.7">2</text>
<text x="101" y="94">3</text>
<text x="132.4" y="96">10</text>
<text x="132.9" y="90.8">6</text>
<text x="132.9" y="92.1">7</text>
<text x="132.9" y="93.4">8</text>
<text x="135.5" y="90.1">PA0</text>
<text x="135.5" y="91.4">PA1</text>
<text x="135.5" y="92.7">PA2</text>
<text x="135.5" y="94">PA3</text>
<text x="135.5" y="95.3">PA4</text>
<text x="145.4" y="95.3">PB4</text>
<text x="145.4" y="94">PB5</text>
<text x="145.4" y="92.7">PB6</text>
<text x="145.4" y="91.4">PB7</text>
<text x="145.4" y="90.1">PB8</text>
<text x="149.4" y="96">31</text>
<text x="149.4" y="94.7">32</text>
<text x="149.4" y="93.4">33</text>
<text x="149.4" y="92.1">34</text>
<text x="149.4" y="90.8">35</text>
<text x="132.4" y="98.6">12</text>
<text x="132.4" y="101.2">14</text>
<text x="132.4" y="97.3">11</text>
<text x="135.5" y="96.6">PA5</text>
<text x="135.5" y="97.9">PA6</text>
<text x="135.5" y="99.2">PA7</text>
<text x="135.5" y="100.6">PB0</text>
<text x="135.5" y="101.9">PB1</text>
<text x="144.8" y="101.9">PA10</text>
<text x="144.8" y="99.2">PA12</text>
<text x="144.8" y="97.9">PA15</text>
<text x="144.9" y="100.6">PA11</text>
<text x="145.4" y="96.6">PB3</text>
<text x="149.4" y="101.2">27</text>
<text x="149.4" y="99.9">28</text>
<text x="149.4" y="98.6">29</text>
<text x="149.4" y="97.3">30</text>
<text x="132.4" y="103.9">16</text>
<text x="132.4" y="105.2">17</text>
<text x="132.4" y="106.5">18</text>
<text x="132.4" y="107.8">19</text>
<text x="135.5" y="103.2">PB10</text>
<text x="135.5" y="104.5">PB11</text>
<text x="135.5" y="105.8">NRST</text>
<text x="135.5" y="107.1">3V3</text>
<text x="144.8" y="107.1">PB14</text>
<text x="144.8" y="105.8">PB15</text>
<text x="145.4" y="104.5">PA8</text>
<text x="145.4" y="103.2">PA9</text>
<text x="149.4" y="107.8">22</text>
<text x="149.4" y="106.5">23</text>
<text x="149.4" y="105.2">24</text>
<text x="149.4" y="103.9">25</text>
<text x="149.4" y="102.5">26</text>
<text x="224.1" y="107.8">2</text>
<text x="224.1" y="106.5">3</text>
<text x="224.1" y="105.2">4</text>
<text x="224.1" y="103.9">5</text>
<text x="224.1" y="102.5">6</text>
<text x="132.4" y="109.1">20</text>
<text x="135.5" y="108.4">GND</text>
<text x="135.5" y="109.7">GND</text>
<text x="144.8" y="109.7">PB12</text>
<text x="144.8" y="108.4">PB13</text>
<text x="149.4" y="109.1">21</text>
<text x="224.1" y="109.1">1</text>
<text x="3.8" y="131.5">C</text>
<text x="292.1" y="131.5">C</text>
<text x="3.8" y="182.9">D</text>
<text x="292.1" y="182.9">D</text>
<text x="230.9" y="197.4">Title</text>
<text x="230.9" y="200">Size:</text>
<text x="230.9" y="202">Date: 15/06/2023</text>
<text x="230.9" y="203.3">File:</text>
<text x="240.1" y="200">Number:</text>
<text x="242" y="202">Time: 17:48:17</text>
<text x="251.9" y="200">Revision:</text>
<text x="251.9" y="202">Sheet*</text>
<text x="256.3" y="202">of *</text>
<text x="20.2" y="205.9">1</text>
<text x="56.7" y="205.9">2</text>
<text x="93.3" y="205.9">3</text>
<text x="129.8" y="205.9">4</text>
<text x="166.3" y="205.9">5</text>
<text x="202.8" y="205.9">6</text>
<text x="239.4" y="205.9">7</text>
<text x="275.9" y="205.9">8</text>
</g>
<g font-size="1.2" fill="#000080">
<text x="13.4" y="16.8">J_VCC</text>
<text x="31.1" y="16.8">U5V</text>
<text x="59.9" y="16.8">U3V3</text>
<text x="13.4" y="20.7">BANANE_4mm</text>
<text x="13.4" y="24">J_GND</text>
<text x="27.8" y="23.4">Cin</text>
<text x="35" y="23.4">(TO220)</text>
<text x="35.6" y="22">7805</text>
<text x="44.2" y="23.4">Cout1</text>
<text x="48.8" y="23.4">100nF</text>
<text x="48.8" y="20.7">Cout2</text>
<text x="64.5" y="22">LF33CV</text>
<text x="64.5" y="23.4">(TO220)</text>
<text x="75.5" y="22.7">4.7µF/63V</text>
<text x="75.5" y="24">POL_RAD_2.54/5.08</text>
<text x="75.5" y="21.4">Cout4</text>
<text x="13.4" y="27.9">BANANE_4mm</text>
<text x="25.6" y="24.9" transform="rotate(-90 25.6 24.9)">10µF/&gt;25V</text>
<text x="41.9" y="24.9" transform="rotate(-90 41.9 24.9)">1µF/&gt;10V</text>
<text x="48.8" y="24.7">RADIAL_5.08</text>
<text x="236.8" y="25.3">Cd_tft</text>
<text x="237.5" y="26.6">10uF</text>
<text x="253.2" y="27.9">*</text>
<text x="255.8" y="29.2">TFT 2.4 TOUCH</text>
<text x="13.4" y="35.1">J_5Vp</text>
<text x="253.2" y="50.2">2.4_TFT_TOUCH</text>
<text x="183.1" y="59.3">Servo0</text>
<text x="194.9" y="59.3">Servo1</text>
<text x="183.1" y="65.9">M_D_3</text>
<text x="194.9" y="65.9">M_D_3</text>
<text x="231.9" y="65.8">RLed0</text>
<text x="231.9" y="67.1">150</text>
<text x="231.9" y="68.4">CMS_1206</text>
<text x="232.2" y="70.4">D0</text>
<text x="134.6" y="82.9">Uc</text>
<text x="98.6" y="89.4">UART2</text>
<text x="98.6" y="96">BARRETTE3</text>
<text x="219.1" y="101.2">JUART</text>
<text x="134.6" y="111.7">STM32F103C8T6</text>
<text x="134.6" y="113">DIP40</text>
<text x="219.1" y="111.7">F_D_6</text>
<text x="236.8" y="196.8">Digital Embedded Elecetronics Project</text>
<text x="263.6" y="196.8">*</text>
<text x="234.2" y="203.3">D:\workspace_stm32\projet-f103\PCB\projet_pcb_bluepill_f103.SchDoc</text>
<text x="239.4" y="198.1">Deep Purple Complete Board</text>
<text x="263.6" y="198.1">*</text>
<text x="263.6" y="199.4">*</text>
<text x="263.6" y="200.7">*</text>
<text x="263.6" y="202">*</text>
<text x="284" y="203.3">S. Poiraud</text>
</g>
<g font-size="1.2" fill="#800000">
<text x="21.4" y="16.8">VCC</text>
<text x="47.1" y="16.8">+5V</text>
<text x="72.9" y="16.8">+3V3</text>
<text x="147" y="18.8">PA8_PWM1</text>
<text x="147" y="20.1">PA9_PWM2</text>
<text x="147" y="21.4">PA10_PWM3</text>
<text x="147" y="22.7">PA11_PWM4</text>
<text x="154.9" y="18.8">PB13_PWM1N</text>
<text x="154.9" y="20.1">PB14_PWM2N</text>
<text x="154.9" y="21.4">PB15_PWM3N</text>
<text x="154.9" y="22.7">PB11_PWM4N</text>
<text x="240.1" y="20.1">+3V3</text>
<text x="25.8" y="29.2">GND</text>
<text x="46.8" y="29.2">GND</text>
<text x="247.9" y="29.2">+3V3</text>
<text x="16.2" y="31.2">+5V_Puissance</text>
<text x="238.8" y="33.2">PB11_TFT-CS</text>
<text x="238.8" y="34.5">PB10_TFT-RESET</text>
<text x="238.8" y="35.8">PB1_TFT-DC</text>
<text x="240.1" y="30.5">GND</text>
<text x="243.8" y="32.5">GND</text>
<text x="234.1" y="38.4">+3V3</text>
<text x="238.8" y="37.1">PA7_TFT-MOSI</text>
<text x="238.8" y="38.4">PA5_TFT-SCK</text>
<text x="238.8" y="41">PA6_TFT-MISO</text>
<text x="238.8" y="43.6">PB0_TOUCH-C</text>
<text x="238.8" y="47.6">PA4_TOUCH-IRQ</text>
<text x="246.7" y="43.6">S</text>
<text x="166.9" y="60.6">+5V_Puissance</text>
<text x="177.2" y="60.6">PA8</text>
<text x="190.3" y="60.6">PA9</text>
<text x="231.6" y="63.3">PB15</text>
<text x="179.2" y="67.2">GND</text>
<text x="191" y="67.2">GND</text>
<text x="148.6" y="82.9">+3V3_BP</text>
<text x="230.3" y="79">GND</text>
<text x="103.8" y="88.1">GND</text>
<text x="124.1" y="86.8">PC14_OSC32</text>
<text x="124.1" y="88.1">PC15_OSC32</text>
<text x="124.1" y="89.4">PA0_AN0</text>
<text x="151.6" y="89.4">PB8_I2C_SCL</text>
<text x="151.6" y="88.1">PB9_I2C_SDA</text>
<text x="153.8" y="86.2">GND</text>
<text x="156.5" y="85.5">+5V</text>
<text x="123.5" y="96">PA5_TFT-SCK</text>
<text x="124.1" y="92.1">PA2_U2TX</text>
<text x="124.1" y="93.4">PA3_U2RX</text>
<text x="124.1" y="90.8">PA1_AN1</text>
<text x="151.6" y="92.1">PB6_U1TX</text>
<text x="151.6" y="90.8">PB7_U1RX</text>
<text x="151.6" y="94.7">PB4</text>
<text x="151.6" y="93.4">PB5</text>
<text x="151.6" y="96">PB3</text>
<text x="123.5" y="101.2">PB1_TFT-DC</text>
<text x="123.5" y="98.6">PA7_TFT-MOSI</text>
<text x="123.5" y="97.3">PA6_TFT-MISO</text>
<text x="151.6" y="101.2">PA10</text>
<text x="151.6" y="99.9">PA11</text>
<text x="151.6" y="98.6">PA12</text>
<text x="151.6" y="97.3">PA15</text>
<text x="123.5" y="103.9">PB11_TFT-CS</text>
<text x="123.5" y="102.5">PB10_TFT-RESET15</text>
<text x="125.1" y="107.1">+3V3_BP2</text>
<text x="151.6" y="107.8">PB13</text>
<text x="151.6" y="106.5">PB14</text>
<text x="151.6" y="105.2">PB15</text>
<text x="151.6" y="103.9">PA8</text>
<text x="151.6" y="102.5">PA9</text>
<text x="225.7" y="105.2">PA3_U2RX</text>
<text x="225.7" y="103.9">PA2_U2TX</text>
<text x="231.2" y="107.1">GND</text>
<text x="130.7" y="113">GND</text>
<text x="151.6" y="109.1">PB12</text>
<text x="227.2" y="108.4">+5V</text>
</g>
<g font-size="1.1">
<text x="131.6" y="88.6">PIUc04</text>
<text x="131.6" y="93.9">PIUc08</text>
</g>
<g font-size=".7">
<text x="131.6" y="85.9">PIUc02</text>
<text x="131.6" y="87.3">PIUc03</text>
<text x="131.6" y="89.7">PIUc05</text>
<text x="131.6" y="91.2">PIUc06</text>
<text x="131.6" y="92.6">PIUc07</text>
<text x="131.6" y="95">PIUc09</text>
</g>
</svg>
